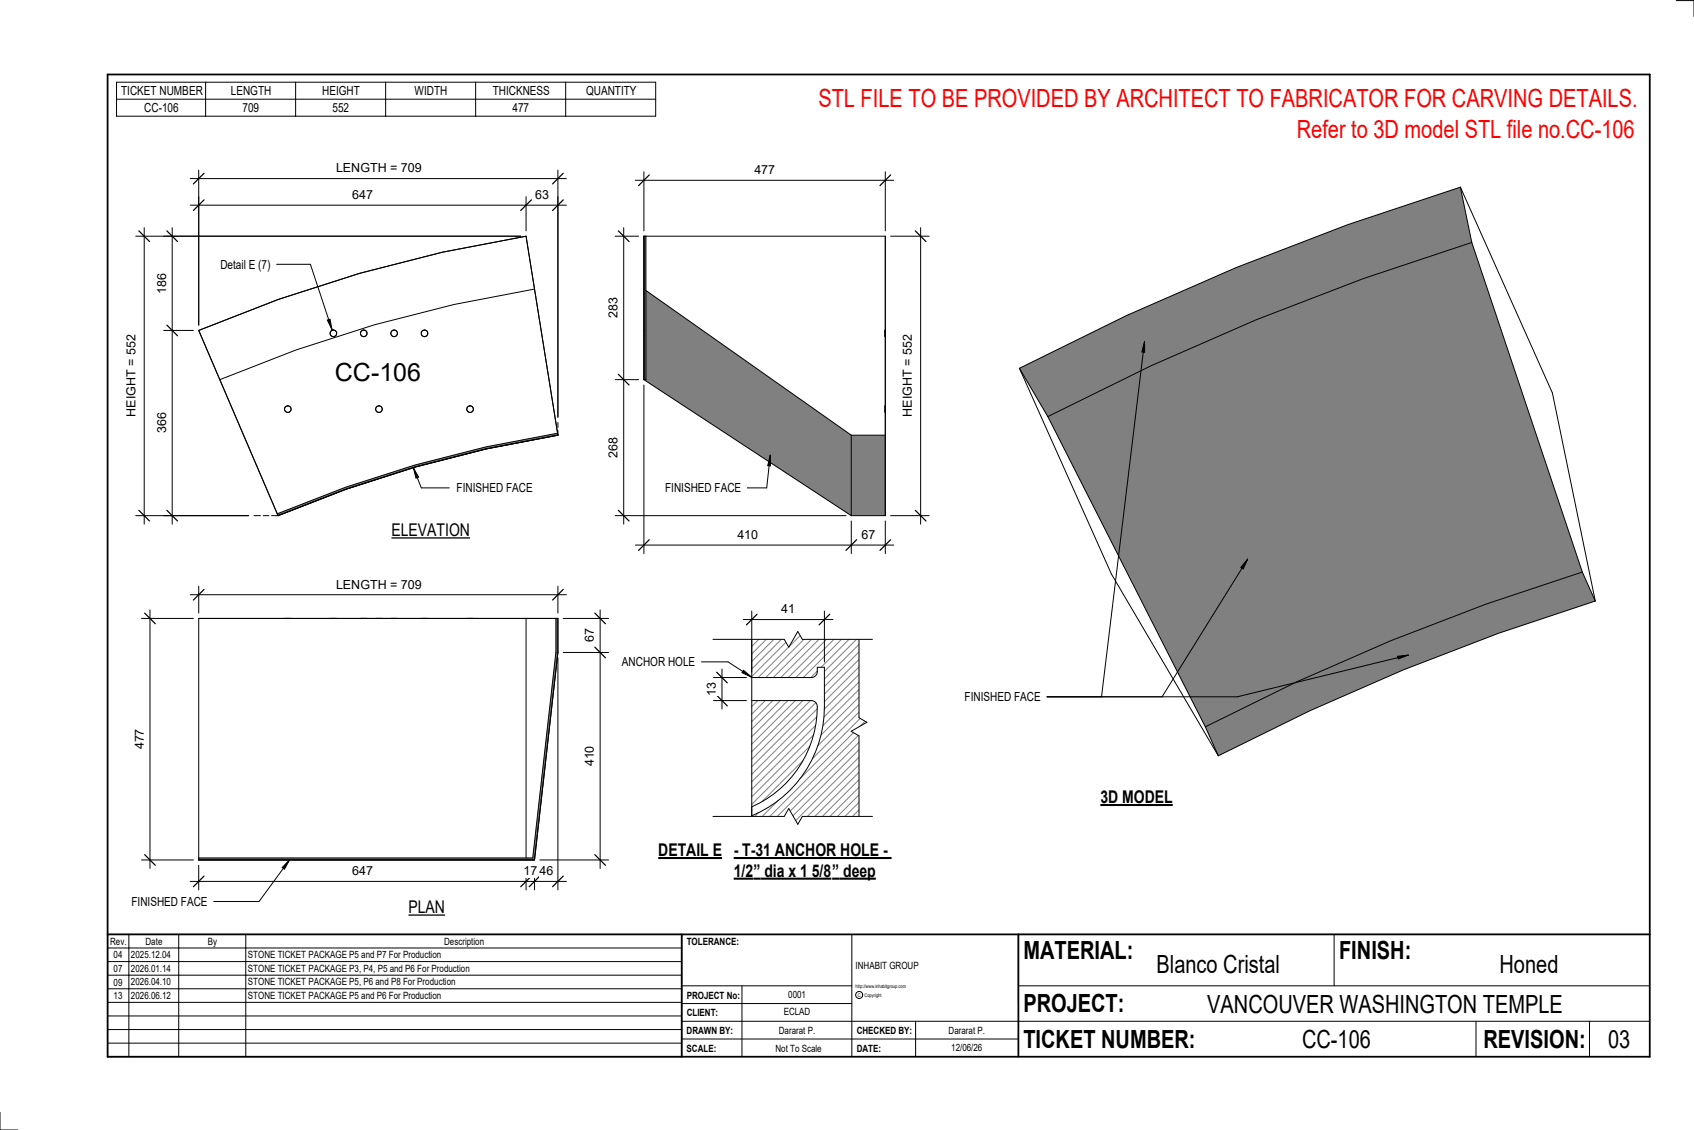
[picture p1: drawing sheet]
<svg xmlns="http://www.w3.org/2000/svg" width="914mm" height="610mm" viewBox="0 0 914 610" stroke-linecap="round" stroke-linejoin="round" font-family="sans-serif">
<g fill="#808080">
<path d="M460 252v26h18v-26zM460 235v17h18v-17z"/>
<path d="M451 257l9 7zM349 157v48h-1l112 73v-43z"/>
</g>
<path d="M348 127h1v78h-1z" fill="#7c7c7c"/>
<g fill="none" stroke="#000" stroke-width=".54">
<path d="M348 127v51M348 127v78M348 127h130M349 127v78h-1M478 127v51M478 127v151M348 156v49M349 157l111 78M478 178v4M348 205l112 73M478 219v3M460 235h18v43"/>
<path d="M460 235v43M460 278h18"/>
</g>
<path d="M150 277a652 652 0 0 1 151-43v1a651 651 0 0 0-151 43z" fill="#7c7c7c"/>
<g fill="none" stroke="#000" stroke-width=".54">
<path d="M107 178a759 759 0 0 1 177-51l17 108M107 178l43 100M107 178l12 27M119 205a731 731 0 0 1 170-49l12 79M119 205l31 73M301 234a652 652 0 0 0-151 43v1M301 235a651 651 0 0 0-151 43M301 228v3M301 232v3M137 278h4M142 278h3M147 278h3"/>
<circle cx="180" cy="180" r="1.8"/>
<circle cx="196" cy="180" r="1.8"/>
<circle cx="213" cy="180" r="1.8"/>
<circle cx="229" cy="180" r="1.8"/>
<circle cx="155" cy="221" r="1.8"/>
<circle cx="205" cy="221" r="1.8"/>
<circle cx="254" cy="221" r="1.8"/>
</g>
<path d="M107 463h181l12-111v-18h1v18l-12 112h-182z" fill="#7c7c7c"/>
<g fill="none" stroke="#000" stroke-width=".54">
<path d="M107 334h177M107 334h194M107 334v130M154 334h1zM155 334h2zM178 334h2zM180 334h2zM195 334h1zM196 334h2zM203 334h2zM205 334h1zM211 334h2z"/>
<path d="M213 334h2zM227 334h2zM229 334h2zM252 334h2zM254 334h2zM284 334h17M284 334v129M300 334v18l-12 111h-181M301 334v18M301 352l-12 112M107 464h177M107 464h182"/>
<path d="M119 464h170"/>
</g>
<g fill="#808080">
<path d="M550 199a1422 1422 0 0 1 238-98l6 30a1368 1368 0 0 0-228 94z"/>
<path d="M651 392a1219 1219 0 0 1 203-83l7 15a1219 1219 0 0 0-203 84z"/>
<path d="M566 225a1368 1368 0 0 1 228-94l60 178a1219 1219 0 0 0-203 83z"/>
</g>
<path d="M788 101a1422 1422 0 0 0-238 98M788 101l50 111 23 112M788 101l6 30M794 131a1368 1368 0 0 0-228 94M794 131l60 178M550 199l50 111 58 98M550 199l16 26M566 225l85 167M854 309a1219 1219 0 0 0-203 83M854 309l7 15M861 324a1219 1219 0 0 0-203 84M651 392l7 16" fill="none" stroke="#000" stroke-width=".54"/>
<path d="M406 340v26l33-1 2-1v-4h4a122 122 0 0 1-2 36 63 63 0 0 1-37 44v5h62v-105zM406 378v57a58 58 0 0 0 35-55l-1-2h-2z" fill="#fff"/>
<g fill="none" stroke="#808080" stroke-width=".54">
<path d="M407 340l-1 1M411 340l-5 5M415 340l-9 9M419 340l-13 13M423 340l-17 17M427 340l-21 21M431 340l-25 25M435 340l-26 26M439 340l-26 26M443 340l-26 26M447 340l-26 26M451 340l-25 26"/>
<path d="M455 340l-25 26M459 340l-25 26M463 340l-20 20M467 340l-22 22M468 343l-23 23M468 347l-23 23M468 351l-23 23M468 356l-23 22M468 360l-23 23M409 378l-3 3M413 378l-7 7M417 378l-11 11"/>
<path d="M421 378l-15 15M425 378l-19 19M429 378l-23 23M433 378l-27 28M437 378l-31 32M440 379l-34 35M441 362l-3 4M468 364l-23 23M468 368l-24 23M468 372l-25 25M468 376l-27 26M468 380l-29 29"/>
<path d="M439 397l-33 33M440 391l-34 35M441 387l-35 35M441 382l-35 36M468 384l-36 36M468 388l-57 57M468 392l-53 53M468 396l-49 49M433 410l-22 22M437 403l-31 31M468 400l-45 45M468 404l-41 41"/>
<path d="M468 408l-37 37M468 412l-33 33M468 416l-29 29M409 438l-3 4M420 432l-13 13M468 420l-25 25M468 425l-21 20M468 429l-16 16M468 433l-12 12M468 437l-8 8M468 441l-4 4M468 445h.1"/>
</g>
<path d="M343 97h139M348 93v32M478 93v32M406 340h62v105h-62zM406 378h32h2l1 2a58 58 0 0 1-35 55M406 366l33-1 2-1v-4h4a122 122 0 0 1-2 36 63 63 0 0 1-37 44" fill="none" stroke="#000" stroke-width=".54"/>
<path d="M350 94l-5 6M481 94l-6 6" fill="none" stroke="#000" stroke-width=".67"/>
<path d="M407 88h11v7h-11z" fill="#fff"/>
<path d="M481 127h21M497 123v160M481 278h21" fill="none" stroke="#000" stroke-width=".54"/>
<path d="M494 125l6 5M494 275l6 6" fill="none" stroke="#000" stroke-width=".67"/>
<path d="M486 181h8v44h-8z" fill="#fff"/>
<path d="M332 127h13M337 123v160M332 205h13M332 278h125" fill="none" stroke="#000" stroke-width=".54"/>
<path d="M334 125l6 5M334 202l6 6M334 275l6 6" fill="none" stroke="#000" stroke-width=".67"/>
<g fill="#fff">
<path d="M327 161h8v11h-8z"/>
<path d="M327 236h8v11h-8z"/>
</g>
<path d="M348 208v91M343 294h139M460 281v18M478 281v18" fill="none" stroke="#000" stroke-width=".54"/>
<path d="M350 291l-5 6M462 291l-5 6M481 291l-6 6" fill="none" stroke="#000" stroke-width=".67"/>
<g fill="#fff">
<path d="M398 285h11v7h-11z"/>
<path d="M465 285h7v7h-7z"/>
</g>
<path d="M149 143h19l11 35M177 173l1-1 1 6z" fill="none" stroke="#000" stroke-width=".54"/>
<path d="M177 173l1-1 1 6z" fill="#000"/>
<path d="M119 139h27v7h-27z" fill="#fff"/>
<path d="M103 96h203M107 92v83M301 92v133" fill="none" stroke="#000" stroke-width=".54"/>
<path d="M110 93l-6 6M304 93l-6 6" fill="none" stroke="#000" stroke-width=".67"/>
<path d="M181 87h46v8h-46z" fill="#fff"/>
<path d="M103 111h203M107 106v69M284 106v19M301 106v119" fill="none" stroke="#000" stroke-width=".54"/>
<path d="M110 108l-6 6M287 108l-6 6M304 108l-6 6" fill="none" stroke="#000" stroke-width=".67"/>
<g fill="#fff">
<path d="M190 101h11v8h-11z"/>
<path d="M289 101h7v8h-7z"/>
</g>
<path d="M73 127h208M78 123v160M73 278h61" fill="none" stroke="#000" stroke-width=".54"/>
<path d="M75 125l6 5M75 275l6 6" fill="none" stroke="#000" stroke-width=".67"/>
<path d="M67 181h8v44h-8z" fill="#fff"/>
<path d="M88 127h193M93 123v160M88 178h16M88 278h46" fill="none" stroke="#000" stroke-width=".54"/>
<path d="M90 125l6 5M90 175l6 6M90 275l6 6" fill="none" stroke="#000" stroke-width=".67"/>
<g fill="#fff">
<path d="M84 147h7v11h-7z"/>
<path d="M84 223h7v11h-7z"/>
<path d="M181 193h47v16h-47z"/>
</g>
<path d="M107 316v15M301 316v15M103 321h203" fill="none" stroke="#000" stroke-width=".54"/>
<path d="M110 318l-6 6M304 318l-6 6" fill="none" stroke="#000" stroke-width=".67"/>
<path d="M181 311h46v8h-46z" fill="#fff"/>
<path d="M76 334h28M81 329v140M76 464h28" fill="none" stroke="#000" stroke-width=".54"/>
<path d="M78 331l6 5M78 461l6 6" fill="none" stroke="#000" stroke-width=".67"/>
<path d="M72 393h7v11h-7z" fill="#fff"/>
<path d="M304 334h25M324 329v140M304 352h25M291 464h38" fill="none" stroke="#000" stroke-width=".54"/>
<path d="M321 331l6 5M321 349l6 6M321 461l6 6" fill="none" stroke="#000" stroke-width=".67"/>
<g fill="#fff">
<path d="M315 402h7v11h-7z"/>
<path d="M315 339h7v7h-7z"/>
</g>
<path d="M301 355v125M103 475h203M107 467v13M284 467v13M289 467v13" fill="none" stroke="#000" stroke-width=".54"/>
<path d="M110 473l-6 5M287 473l-6 5M291 473l-5 5M304 473l-6 5" fill="none" stroke="#000" stroke-width=".67"/>
<g fill="#fff">
<path d="M190 466h11v8h-11z"/>
<path d="M283 466h7v8h-7z"/>
<path d="M291 466h7v8h-7z"/>
<path d="M464 340h6v105h-6v-48l-5-2 9-5-4-3z"/>
</g>
<path d="M464 340v47l4 3-9 5 5 2v48M379 357h14l13 8M401 362l5 3-5-2z" fill="none" stroke="#000" stroke-width=".54"/>
<path d="M401 362l5 3-5-2z" fill="#000"/>
<g fill="#fff">
<path d="M336 353h39v8h-39z"/>
<path d="M355 453h35v11h-35z"/>
</g>
<path d="M355 463h35" fill="none" stroke="#000" stroke-width="1.1" stroke-linecap="butt"/>
<path d="M385 338h86v7h-38l-2-4-5 8-3-4h-38z" fill="#fff"/>
<path d="M385 345h38l3 4 5-8 2 4h38" fill="none" stroke="#000" stroke-width=".54"/>
<path d="M385 440h38l3-4 5 9 2-5h38v7h-86z" fill="#fff"/>
<path d="M385 440h38l3-4 5 9 2-5h38" fill="none" stroke="#000" stroke-width=".54"/>
<g fill="#fff">
<path d="M396 453h86v11h-86z"/>
<path d="M396 464h11v11h-11z"/>
<path d="M407 464h4v11h-4z"/>
<path d="M411 464h38v11h-38z"/>
<path d="M449 464h4v11h-4z"/>
<path d="M453 464h20v11h-20z"/>
</g>
<path d="M396 463h85M396 474h53M449 474h24" fill="none" stroke="#000" stroke-width="1.1" stroke-linecap="butt"/>
<path d="M385 378h18M385 366h18M390 361v22" fill="none" stroke="#000" stroke-width=".54"/>
<path d="M387 375l6 6M387 363l6 5" fill="none" stroke="#000" stroke-width=".67"/>
<path d="M380 368h8v7h-8z" fill="#fff"/>
<path d="M401 334h49M406 330v33M445 330v27" fill="none" stroke="#000" stroke-width=".54"/>
<path d="M409 331l-6 6M448 331l-6 6" fill="none" stroke="#000" stroke-width=".67"/>
<path d="M422 325h7v7h-7z" fill="#fff"/>
<g fill="none" stroke="#000" stroke-width=".54">
<path d="M905 0h9v9M460 504v66M720 504v28M891 504h-341v37M368 532h92M401 532v38M550 532h341M368 551h523M368 541h92M494 551v19M797 551v19M858 551v19"/>
<path d="M368 561h182M0 600v10h10"/>
<circle cx="464" cy="537" r="1.9"/>
</g>
<path d="M58 40h833v530h-833zM58 504h833M368 504v66M550 504v66" fill="none" stroke="#000" stroke-width=".96"/>
<g fill="#fff">
<path d="M652 534h192v15h-192z"/>
<path d="M513 562h17v6h-17z"/>
<path d="M425 533h10v6h-10z"/>
<path d="M423 543h15v6h-15z"/>
<path d="M420 553h20v6h-20z"/>
<path d="M624 513h68v15h-68z"/>
<path d="M809 513h33v15h-33z"/>
<path d="M512 553h20v6h-20z"/>
<path d="M703 553h37v15h-37z"/>
<path d="M442 45h443v16h-443z"/>
<path d="M868 553h12v15h-12z"/>
<path d="M61 512h5v6h-5z"/>
<path d="M61 520h5v6h-5z"/>
<path d="M61 527h5v6h-5z"/>
<path d="M61 534h5v6h-5z"/>
</g>
<path d="M58 504h310v66h-310zM58 519h310M58 511h310M70 504v66M96 504v66M133 504v66M58 533h310M58 526h310M58 555h310M58 548h310M58 541h310M58 563h310" fill="none" stroke="#000" stroke-width=".54"/>
<path d="M211 281h43v10h-43z" fill="#fff"/>
<path d="M211 290h43" fill="none" stroke="#000" stroke-width=".69" stroke-linecap="butt"/>
<path d="M220 484h20v11h-20z" fill="#fff"/>
<path d="M220 494h20" fill="none" stroke="#000" stroke-width=".69" stroke-linecap="butt"/>
<path d="M594 424h39v12h-39z" fill="#fff"/>
<path d="M594 434h39" fill="none" stroke="#000" stroke-width="1.1" stroke-linecap="butt"/>
<path d="M700 62h184v15h-184z" fill="#fff"/>
<path d="M63 44h291v19h-291zM63 54h291M111 44v19M160 44v19M208 44v19M257 44v19M305 44v19M156 464l-2 5-2-1zM156 464l-16 22h-25" fill="none" stroke="#000" stroke-width=".54"/>
<path d="M156 464l-2 5-2-1z" fill="#000"/>
<path d="M71 483h41v7h-41z" fill="#fff"/>
<path d="M416 246v5h-2zM416 246l-2 17h-10" fill="none" stroke="#000" stroke-width=".54"/>
<path d="M416 246v5h-2z" fill="#000"/>
<path d="M359 260h41v7h-41z" fill="#fff"/>
<path d="M223 252l3 5-1 1z" fill="#000"/>
<path d="M223 252l3 5-1 1zM223 252l4 11h16" fill="none" stroke="#000" stroke-width=".54"/>
<path d="M246 260h41v7h-41z" fill="#fff"/>
<path d="M618 184v6h-2zM618 184l-23 192M673 302l-2 5-1-1zM673 302l-46 74M754 354l6-1-5 2zM760 353l-92 23h-103" fill="none" stroke="#000" stroke-width=".54"/>
<path d="M618 184v6h-2zM673 302l-2 5-1-1zM754 354l6-1-5 2z" fill="#000"/>
<path d="M521 372h40v8h-40z" fill="#fff"/>
<g font-size="13.5" fill="#f00">
<text x="442" y="58">STL FILE TO BE PROVIDED BY ARCHITECT TO FABRICATOR FOR CARVING DETAILS.</text>
<text x="700" y="75">Refer to 3D model STL file no.CC-106</text>
</g>
<g font-size="13.5">
<text x="181" y="206">CC-106</text>
<text x="552" y="517">MATERIAL:</text>
<text x="723" y="517">FINISH:</text>
<text x="624" y="525">Blanco Cristal</text>
<text x="809" y="525">Honed</text>
<text x="552" y="546">PROJECT:</text>
<text x="652" y="546">VANCOUVER WASHINGTON TEMPLE</text>
<text x="552" y="565">TICKET NUMBER:</text>
<text x="703" y="565">CC-106</text>
<text x="801" y="565">REVISION:</text>
<text x="868" y="565">03</text>
</g>
<g font-size="9.4">
<text x="211" y="289">ELEVATION</text>
<text x="594" y="433">3D MODEL</text>
<text x="355" y="462">DETAIL E</text>
<text x="396" y="462">- T-31 ANCHOR HOLE -</text>
<text x="396" y="473">1/2</text>
<text x="407" y="473">”</text>
<text x="413" y="473">dia x 1 5/8</text>
<text x="449" y="473">”</text>
<text x="455" y="473">deep</text>
<text x="220" y="493">PLAN</text>
</g>
<g font-size="6.7">
<text x="65" y="51">TICKET NUMBER</text>
<text x="125" y="51">LENGTH</text>
<text x="174" y="51">HEIGHT</text>
<text x="224" y="51">WIDTH</text>
<text x="266" y="51">THICKNESS</text>
<text x="316" y="51">QUANTITY</text>
<text x="78" y="60">CC-106</text>
<text x="131" y="60">709</text>
<text x="179" y="60">552</text>
<text x="277" y="60">477</text>
<text x="181" y="93">LENGTH = 709</text>
<text x="407" y="94">477</text>
<text x="190" y="107">647</text>
<text x="289" y="107">63</text>
<text x="119" y="145">Detail E (7)</text>
<text x="90" y="158" transform="rotate(-90 90 158)">186</text>
<text x="333" y="172" transform="rotate(-90 333 172)">283</text>
<text x="73" y="225" transform="rotate(-90 73 225)">HEIGHT = 552</text>
<text x="492" y="225" transform="rotate(-90 492 225)">HEIGHT = 552</text>
<text x="90" y="234" transform="rotate(-90 90 234)">366</text>
<text x="333" y="247" transform="rotate(-90 333 247)">268</text>
<text x="246" y="266">FINISHED FACE</text>
<text x="359" y="266">FINISHED FACE</text>
<text x="398" y="291">410</text>
<text x="465" y="291">67</text>
<text x="181" y="317">LENGTH = 709</text>
<text x="422" y="331">41</text>
<text x="321" y="346" transform="rotate(-90 321 346)">67</text>
<text x="336" y="359">ANCHOR HOLE</text>
<text x="386" y="375" transform="rotate(-90 386 375)">13</text>
<text x="521" y="378">FINISHED FACE</text>
<text x="78" y="404" transform="rotate(-90 78 404)">477</text>
<text x="321" y="413" transform="rotate(-90 321 413)">410</text>
<text x="190" y="472">647</text>
<text x="283" y="472">17</text>
<text x="291" y="472">46</text>
<text x="71" y="489">FINISHED FACE</text>
</g>
<g font-size="5.4">
<text x="59" y="510">Rev.</text>
<text x="79" y="510">Date</text>
<text x="112" y="510">By</text>
<text x="240" y="510">Description</text>
<text x="371" y="510">TOLERANCE:</text>
<text x="61" y="517">04</text>
<text x="71" y="517">2025.12.04</text>
<text x="134" y="517">STONE TICKET PACKAGE P5 and P7 For Production</text>
<text x="61" y="525">07</text>
<text x="71" y="524">2026.01.14</text>
<text x="134" y="524">STONE TICKET PACKAGE P3, P4, P5 and P6 For Production</text>
<text x="462" y="523">INHABIT GROUP</text>
<text x="61" y="532">09</text>
<text x="71" y="532">2026.04.10</text>
<text x="134" y="532">STONE TICKET PACKAGE P5, P6 and P8 For Production</text>
<text x="61" y="539">13</text>
<text x="71" y="539">2026.06.12</text>
<text x="134" y="539">STONE TICKET PACKAGE P5 and P6 For Production</text>
<text x="371" y="539">PROJECT No:</text>
<text x="425" y="538">0001</text>
<text x="371" y="548">CLIENT:</text>
<text x="423" y="548">ECLAD</text>
<text x="371" y="558">DRAWN BY:</text>
<text x="420" y="558">Dararat P.</text>
<text x="462" y="558">CHECKED BY:</text>
<text x="512" y="558">Dararat P.</text>
<text x="371" y="567">SCALE:</text>
<text x="419" y="567">Not To Scale</text>
<text x="462" y="567">DATE:</text>
<text x="513" y="567">12/06/26</text>
</g>
<g font-size="2.7">
<text x="462" y="533">http://www.inhabitgroup.com</text>
<text x="463" y="538">C</text>
<text x="467" y="538">Copyright</text>
</g>
</svg>
